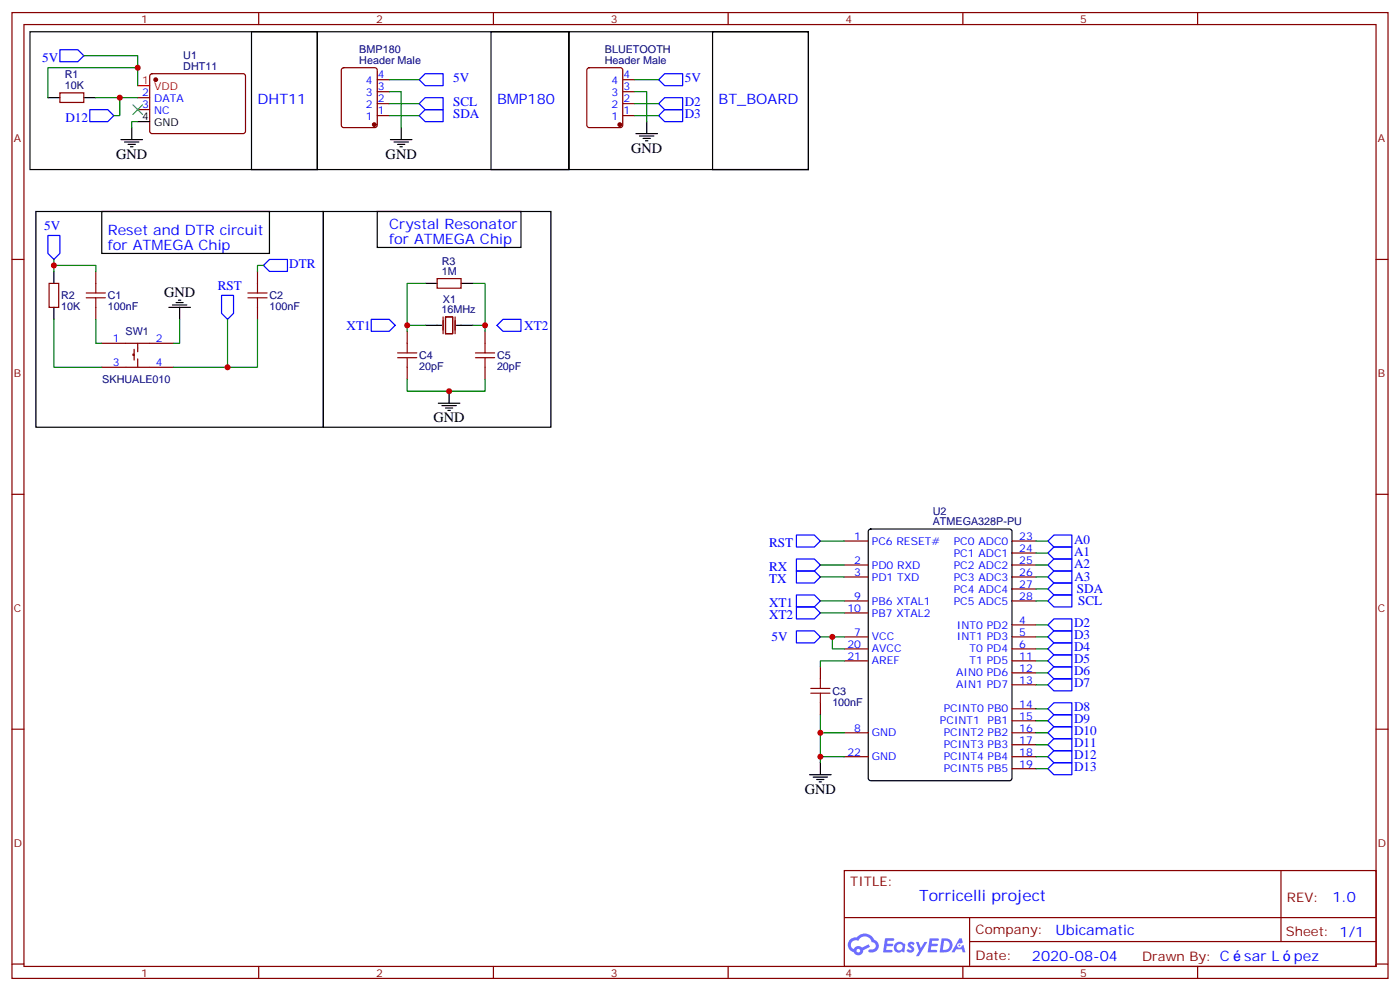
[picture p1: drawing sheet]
<svg xmlns="http://www.w3.org/2000/svg" width="412mm" height="292mm" viewBox="0 0 412 292" stroke-linecap="round" stroke-linejoin="round" font-family="sans-serif">
<g fill="none" stroke="#870000" stroke-width=".35">
<path d="M3.5 3.7h405.4v284.3h-405.4zM7.1 7.2h398.2v277.3h-398.2zM76.2 3.7v3.5M145.3 3.7v3.5M214.5 3.7v3.5M283.6 3.7v3.5M352.8 3.7v3.5M3.5 76.4h3.6M405.3 76.4h3.6M3.5 145.5h3.6M405.3 145.5h3.6M3.5 214.7h3.6"/>
<path d="M405.3 214.7h3.6M248.7 256.3h156.6v28.2h-156.6zM377.3 256.3v20.9M248.7 270.1h156.5M285.6 277.2h119.6M285.6 270.1v14.2M3.5 283.8h3.6M76.2 284.5v3.5M145.3 284.5v3.5M214.5 284.5v3.5M283.6 284.5v3.5M352.8 284.5v3.5"/>
<path d="M405.3 283.8h3.6"/>
</g>
<g fill="#5487ff">
<path d="M267.7 277.5a1.22 1.22 0 0 1 1.7 .2l-.4 .6a.47 .47 0 0 0-.3-.4 .47 .47 0 0 0-.5 .2l.1 .2a1.14 1.14 0 0 1 .8 1.8 1.14 1.14 0 0 1-1.9 0l-.2-.2 .5-.6 .7 .5a.29 .29 0 0 0 .3-.3 .29 .29 0 0 0-.2-.3 1.04 1.04 0 0 1-.6-1.7z"/>
<path d="M260.7 276.2h2.4l.3 .2-.2 .5-1.8 .1-.1 .8h1.5l.3 .4-.3 .4h-1.6l-.2 1.1h1.7l.2 .3-.2 .3-2.6 .1z"/>
<path d="M273.8 276.2h2.4l.3 .2-.1 .5-1.8 .1-.2 .8h1.6l.3 .4-.4 .4-1.6-.1-.1 1.1 1.7 .1 .2 .3-.2 .3-2.6 .1z"/>
<path d="M282.6 276.2h.7l.3 1.3-.6 .3a.69 .69 0 0 0-1 .3 .69 .69 0 0 0 .4 .9 .69 .69 0 0 0 .9-.6l.5-.2 .6 2.2h-.8l-.2-.9h-1.8l-.5 .9h-.8z"/>
<path d="M269.8 277.3h.8l.6 1.8 1.1-1.8h.9l-2.6 4.2h-.8l.9-1.5z"/>
<path d="M277.4 276.2l-.6 4.2h1.3a2.11 2.11 0 0 0 2.5-2.1 2.11 2.11 0 0 0-2.5-2.1zM278.1 277a1.39 1.39 0 0 1 1.7 1.4 1.39 1.39 0 0 1-1.8 1.2h-.3z"/>
<path d="M263.7 277.8a1.54 1.54 0 0 0-.1 2.2 1.54 1.54 0 0 0 2.2 .1l.6 .3 .3-2.3-.2-.3h-.4a1.49 1.49 0 0 0-2.4 0zM264 278.8a.94 .94 0 0 1 1.8 0 .94 .94 0 0 1-1.8 0z"/>
<path d="M250.4 276.6a2.18 2.18 0 0 0 1.1 3.7 1.44 1.44 0 0 0 1.6 .9 1.44 1.44 0 0 0 1.2-1.4l2-1.1-.5-.7-1.9 1a1.47 1.47 0 0 0-2.4 .4 1.39 1.39 0 0 1-.7-1.9 1.39 1.39 0 0 1 2-.5 2.12 2.12 0 0 1 2.2-1.3 2.12 2.12 0 0 1 1.9 1.7 1.14 1.14 0 0 1 1.1 1.4 1.14 1.14 0 0 1-1.7 .7 .43 .43 0 0 0-.5 .4 .43 .43 0 0 0 .4 .5 1.98 1.98 0 0 0 2.5-1.2 1.98 1.98 0 0 0-1.2-2.6 3.1 3.1 0 0 0-5.3-.6l-.9 .1zM252.3 279.9a.55 .55 0 0 1 1.1 0 .55 .55 0 0 1-1.1 0z"/>
<circle cx="282.6" cy="278.3" r=".26"/>
</g>
<g fill="none" stroke="#870000" stroke-width=".35">
<path d="M17.6 27.3h7.1v2.9h-7.1zM40.6 28.8h3.5M40.6 32.3h3.5M44.3 21.9l.5-.2 27.1 .1 .4 .6v16.5l-.7 .4h-27.1l-.4-.7v-16.2zM100.8 20.1l.4-.2h9.2l.7 .5v16.5l-.4 .6-9.5 .1-.6-.5-.1-16.5zM111.1 34h3.6M111.1 30.5h3.6M111.1 27h3.6M111.1 23.5h3.6M173.1 20.1l.5-.2h9.1l.7 .5v16.5l-.4 .6-9.4 .1-.7-.5v-16.5zM183.4 34h3.6M183.4 30.5h3.6"/>
<path d="M183.4 27h3.6M183.4 23.5h3.6M28.2 79.9v3.5M75.8 79.9v3.5M14.5 83.4h2.8v7.1h-2.8zM28.2 90.5v3.5M75.8 90.5v3.5M119.9 97.5v3.6M128.8 82h7v2.8h-7zM130.5 93.3v4.9M131.2 93.3h2.1v4.9h-2.1zM134.1 93.3v4.9"/>
<path d="M142.9 97.5v3.6M30 101.1h21.2M30 108.1h21.2M39.5 104.2h-.3v.4h.3M39.5 102.8v3.2M40.6 101.1v2.4M40.6 105.7v2.4M119.9 108.1v3.6M142.9 108.1v3.6M248.7 159.3h7.1M298.1 159.3h7.1M248.7 166.3h7.1"/>
<path d="M248.7 169.9h7.1M248.7 176.9h7.1M298.1 166.3h7.1M298.1 169.9h7.1M298.1 176.9h7.1M298.1 162.8h7.1M298.1 173.4h7.1M241.7 196.3v3.5M248.7 187.5h7.1M248.7 191h7.1M248.7 180.4h7.1M248.7 194.6h7.1"/>
<path d="M298.1 184h7.1M298.1 187.5h7.1M298.1 191h7.1M298.1 194.6h7.1M298.1 198.1h7.1M241.7 206.9v3.5M248.7 215.7h7.1M298.1 215.7h7.1M298.1 201.6h7.1M298.1 208.7h7.1M298.1 212.2h7.1M298.1 219.3h7.1"/>
<path d="M248.7 222.8h7.1M298.1 222.8h7.1M298.1 226.3h7.1"/>
</g>
<g fill="#870000" stroke="#870000" stroke-width=".35">
<circle cx="45.9" cy="23.5" r=".53"/>
<circle cx="110.2" cy="36.7" r=".53"/>
<circle cx="182.6" cy="36.7" r=".53"/>
</g>
<path d="M40.6 25.2h3.5" fill="none" stroke="#f00" stroke-width=".35"/>
<g fill="none" stroke="#000" stroke-width=".35">
<path d="M8.8 9.3h84.7v40.6h-84.7zM74.1 9.3h19.4v40.6h-19.4zM93.5 9.3h74.1v40.6h-74.1zM144.6 9.3h23v40.6h-23zM14.1 28.8h3.5M24.7 28.8h3.5M38.8 37.6v3.5M40.6 35.8h3.5M118.2 37.6v3.5M187.3 39.3h6.4M190.5 35.8v3.5M35.6 41.1h6.4"/>
<path d="M36.7 41.8h4.2M37.7 42.5h2.2M38.5 43.2h.7M115 41.1h6.4M116.1 41.8h4.2M117.1 42.5h2.1M117.8 43.2h.7M188.4 40h4.2M189.4 40.7h2.2M190.1 41.5h.8M10.6 62.3h84.6v63.5h-84.6zM15.9 79.9v3.5"/>
<path d="M30 62.3h49.4v12.3h-49.4zM95.2 62.3h67.1v63.5h-67.1zM111.1 62.3h42.4v10.5h-42.4zM15.9 90.5v3.5M49.7 90.5h6.4M50.8 89.8h4.2M51.9 89.1h2.1M52.6 88.4h.7M52.9 90.5v3.5M125.2 95.8h5M125.2 83.4h3.6M134.4 95.8h4.9"/>
<path d="M135.8 83.4h3.5M129.1 118.7h6.4M130.2 119.4h4.2M132.3 115.2v3.5M131.2 120.1h2.1M131.9 120.8h.7M256 156l.5-.2h40.9l.6 .4 .1 72.9-.5 .7h-41.1l-.7-.4v-72.9zM238.5 228.1h6.3M239.5 228.8h4.3M240.6 229.5h2.1M241.3 230.2h.7M241.7 224.5v3.6"/>
</g>
<path d="M39.2 30.9l2.8 2.8M42 30.9l-2.8 2.8" fill="none" stroke="#3c3" stroke-width=".35"/>
<g fill="none" stroke="#008700" stroke-width=".35">
<path d="M24.7 16.4h15.9v8.8M40.6 19.9h-26.5v8.9M28.2 28.8h12.4M35.3 28.8v5.2h-1.8M40.6 35.8h-1.8v1.8M114.7 27h3.5v10.6M114.7 23.5h8.8M114.7 30.5h8.8M114.7 34h8.8M187 27h3.5v8.8M187 23.5h7M187 30.5h7"/>
<path d="M187 34h7M15.9 78.1h12.3v1.8M15.9 76.4v3.5M77.6 78.1h-1.8v1.8M15.9 94v14.1h14.1M28.2 94v7.1h1.8M52.9 94v7.1h-1.7M67 94v14.1h-15.8M75.8 94v14.1h-8.8M119.9 95.8h5.3M125.2 83.4h-5.3v14.1M139.3 83.4h3.6v14.1"/>
<path d="M139.3 95.8h3.6M119.9 111.7v3.5h23v-3.5M241.7 159.3h7M305.2 159.3h3.5M241.7 166.3h7M241.7 169.9h7M241.7 176.9h7M305.2 166.3h3.5M305.2 169.9h3.5M305.2 176.9h3.5M305.2 173.4h3.5M305.2 162.8h3.5"/>
<path d="M241.7 187.5h7M241.7 180.4h7M245.2 187.5v3.5h3.5M248.7 194.6h-7v1.7M305.2 187.5h3.5M305.2 184h3.5M305.2 191h3.5M305.2 194.6h3.5M305.2 198.1h3.5M241.7 210.4v12.4h7M241.7 215.7h7M305.2 215.7h3.5"/>
<path d="M305.2 201.6h3.5M305.2 208.7h3.5M305.2 212.2h3.5M305.2 219.3h3.5M241.7 222.8v1.7M305.2 222.8h3.5M305.2 226.3h3.5"/>
</g>
<g fill="none" stroke="#00f" stroke-width=".35">
<path d="M17.6 14.6h5.3l1.8 1.8-1.8 1.8h-5.3zM26.5 32.3h5.2l1.8 1.7-1.8 1.8h-5.2zM123.5 34l1.7-1.7h5.3v3.5h-5.3zM125.2 21.7h5.3v3.5h-5.3l-1.7-1.7zM125.2 28.8h5.3v3.5h-5.3l-1.7-1.8zM194 34l1.8-1.7h5.3v3.5h-5.3zM195.8 21.7h5.3v3.5h-5.3l-1.8-1.7zM195.8 28.8h5.3v3.5h-5.3l-1.8-1.8zM14.1 69.3h3.5v5.3l-1.7 1.8-1.8-1.8zM77.6 78.1l1.8-1.7h5.3v3.5h-5.3zM65.3 87h3.5v5.3l-1.8 1.7-1.7-1.7zM109.4 94h5.3l1.7 1.8-1.7 1.7h-5.3z"/>
<path d="M146.4 95.8l1.8-1.8h5.3v3.5h-5.3zM234.6 157.5h5.3l1.8 1.8-1.8 1.7h-5.3zM310.4 157.5h5.3v3.5h-5.3l-1.7-1.7zM234.6 175.2h5.3l1.8 1.7-1.8 1.8h-5.3zM234.6 178.7h5.3l1.8 1.7-1.8 1.8h-5.3zM234.6 164.6h5.3l1.8 1.7-1.8 1.8h-5.3zM234.6 168.1h5.3l1.8 1.8-1.8 1.7h-5.3zM308.7 162.8l1.7-1.8h5.3v3.6h-5.3zM310.4 175.2h5.3v3.5h-5.3l-1.7-1.8zM310.4 171.6h5.3v3.6h-5.3l-1.7-1.8zM310.4 164.6h5.3v3.5h-5.3l-1.7-1.8zM310.4 168.1h5.3v3.5h-5.3l-1.7-1.7z"/>
<path d="M234.6 185.7h5.3l1.8 1.8-1.8 1.8h-5.3zM308.7 187.5l1.7-1.8h5.3v3.6h-5.3zM308.7 191l1.7-1.7h5.3v3.5h-5.3zM308.7 194.6l1.7-1.8h5.3v3.5h-5.3zM310.4 182.2h5.3v3.5h-5.3l-1.7-1.7zM310.4 196.3h5.3v3.5h-5.3l-1.7-1.7zM310.4 199.8h5.3v3.6h-5.3l-1.7-1.8zM308.7 208.7l1.7-1.8h5.3v3.5h-5.3zM308.7 212.2l1.7-1.8h5.3v3.6h-5.3zM308.7 219.3l1.7-1.8h5.3v3.5h-5.3zM310.4 214h5.3v3.5h-5.3l-1.7-1.8zM308.7 222.8l1.7-1.8h5.3v3.5h-5.3z"/>
<path d="M308.7 226.3l1.7-1.8h5.3v3.6h-5.3z"/>
</g>
<g fill="none" stroke="#a10000" stroke-width=".35">
<path d="M25.4 87.7h5.6M25.4 86.3h5.6M28.2 83.4v2.9M28.2 87.7v2.8M73 87.7h5.7M73 86.3h5.7M75.8 83.4v2.9M75.8 87.7v2.8M117.1 103.9h5.7M117.1 105.3h5.7M119.9 101.1v2.8M119.9 105.3v2.8"/>
<path d="M140.1 103.9h5.6M140.1 105.3h5.6M142.9 101.1v2.8M142.9 105.3v2.8M241.7 199.8v2.9M238.8 204.1h5.7M238.8 202.7h5.7M241.7 204.1v2.8"/>
</g>
<g fill="#c00">
<circle cx="35.3" cy="28.8" r=".88"/>
<circle cx="40.6" cy="19.9" r=".88"/>
<circle cx="15.9" cy="78.1" r=".88"/>
<circle cx="67" cy="108.1" r=".88"/>
<circle cx="241.7" cy="215.7" r=".88"/>
<circle cx="241.7" cy="222.8" r=".88"/>
<circle cx="245.2" cy="187.5" r=".88"/>
<circle cx="142.9" cy="95.8" r=".88"/>
<circle cx="119.9" cy="95.8" r=".88"/>
<circle cx="132.3" cy="115.2" r=".88"/>
</g>
<path d="M167.6 9.3h70.5v40.6h-70.5zM209.9 9.3h28.2v40.6h-28.2z" fill="none" stroke="#000" stroke-width=".35"/>
<text font-size="4.6" fill="#00f" x="270.8" y="265.3">Torricelli project</text>
<g font-size="4.2" fill="#00f">
<text x="75.8" y="30.5">DHT11</text>
<text x="146.4" y="30.5">BMP180</text>
<text x="211.7" y="30.5">BT_BOARD</text>
<text x="31.7" y="69.3">Reset and DTR circuit</text>
<text x="114.7" y="67.6">Crystal Resonator</text>
<text x="114.7" y="71.8">for ATMEGA Chip</text>
<text x="31.7" y="73.6">for ATMEGA Chip</text>
<text x="392.5" y="265.6">1.0</text>
<text x="310.9" y="275.1">Ubicamatic</text>
<text x="304" y="282.9">2020-08-04</text>
<text x="366.5" y="282.8">sar L</text>
<text x="381.2" y="282.8">pez</text>
</g>
<g font-size="4.2">
<text x="34.2" y="46.7">GND</text>
<text x="113.6" y="46.7">GND</text>
<text x="185.9" y="45">GND</text>
<text x="48.3" y="87.3">GND</text>
<text x="127.7" y="124.4">GND</text>
<text x="237.1" y="233.7">GND</text>
</g>
<g font-size="3.9" fill="#00f">
<text x="12.4" y="18.2">5V</text>
<text x="133.5" y="24.1">5V</text>
<text x="201.7" y="24.2">5V</text>
<text x="19.3" y="35.8">D12</text>
<text x="133.5" y="31.2">SCL</text>
<text x="133.5" y="34.7">SDA</text>
<text x="201.7" y="31.3">D2</text>
<text x="201.7" y="34.8">D3</text>
<text x="13" y="67.7">5V</text>
<text x="85.2" y="78.9">DTR</text>
<text x="64.2" y="85.3">RST</text>
<text x="102.1" y="97">XT1</text>
<text x="154.4" y="97">XT2</text>
<text x="226.5" y="161.1">RST</text>
<text x="316.4" y="160">A0</text>
<text x="316.4" y="163.6">A1</text>
<text x="316.4" y="167.1">A2</text>
<text x="226.5" y="168.1">RX</text>
<text x="226.5" y="171.7">TX</text>
<text x="316.5" y="171.1">A3</text>
<text x="226.5" y="178.7">XT1</text>
<text x="317.2" y="174.6">SDA</text>
<text x="317.6" y="178.2">SCL</text>
<text x="226.5" y="182.3">XT2</text>
<text x="316.4" y="184.7">D2</text>
<text x="227.3" y="188.8">5V</text>
<text x="316.4" y="188.3">D3</text>
<text x="316.4" y="191.8">D4</text>
<text x="316.4" y="195.3">D5</text>
<text x="316.4" y="198.8">D6</text>
<text x="316.4" y="202.4">D7</text>
<text x="316.4" y="209.4">D8</text>
<text x="316.4" y="212.9">D9</text>
<text x="316.4" y="216.5">D10</text>
<text x="316.4" y="220">D11</text>
<text x="316.4" y="223.5">D12</text>
<text x="316.4" y="227.1">D13</text>
</g>
<g font-size="3.9" fill="#800">
<text x="250.5" y="260.9">TITLE:</text>
<text x="379.1" y="265.6">REV:</text>
<text x="287.4" y="275.1">Company:</text>
<text x="378.7" y="275.7">Sheet: 1/1</text>
<text x="287.4" y="282.8">Date:</text>
<text x="336.4" y="282.8">Drawn By: C</text>
</g>
<g font-size="3.2" fill="#800">
<text x="41.6" y="6.7">1</text>
<text x="110.8" y="6.7">2</text>
<text x="179.9" y="6.7">3</text>
<text x="249.1" y="6.7">4</text>
<text x="318.2" y="6.7">5</text>
<text x="4.1" y="41.8">A</text>
<text x="405.9" y="41.8">A</text>
<text x="4.1" y="110.9">B</text>
<text x="405.9" y="110.9">B</text>
<text x="4.1" y="180.1">C</text>
<text x="405.9" y="180.1">C</text>
<text x="4.1" y="249.2">D</text>
<text x="405.9" y="249.2">D</text>
<text x="41.6" y="287.5">1</text>
<text x="110.8" y="287.5">2</text>
<text x="179.9" y="287.5">3</text>
<text x="249.1" y="287.5">4</text>
<text x="318.2" y="287.5">5</text>
</g>
<g font-size="3.2" fill="#000080">
<text x="54" y="17.5">U1</text>
<text x="105.8" y="15.7">BMP180</text>
<text x="178.2" y="15.7">BLUETOOTH</text>
<text x="19.1" y="23.1">R1</text>
<text x="54" y="20.6">DHT11</text>
<text x="105.8" y="18.9">Header Male</text>
<text x="178.2" y="18.9">Header Male</text>
<text x="19.1" y="26.3">10K</text>
<text x="130.2" y="81">1M</text>
<text x="130.2" y="78">R3</text>
<text x="18" y="88.1">R2</text>
<text x="31.8" y="88.1">C1</text>
<text x="79.4" y="88.1">C2</text>
<text x="130.5" y="89.3">X1</text>
<text x="18" y="91.3">10K</text>
<text x="31.7" y="91.3">100nF</text>
<text x="79.4" y="91.3">100nF</text>
<text x="130" y="92.3">16MHz</text>
<text x="37" y="98.7">SW1</text>
<text x="123.5" y="105.8">C4</text>
<text x="146.4" y="105.8">C5</text>
<text x="30.1" y="112.8">SKHUALE010</text>
<text x="123.5" y="108.9">20pF</text>
<text x="146.4" y="108.9">20pF</text>
<text x="274.8" y="154.6">ATMEGA328P-PU</text>
<text x="274.8" y="151.5">U2</text>
<text x="245.2" y="207.7">100nF</text>
<text x="245.2" y="204.5">C3</text>
</g>
<g font-size="3.2" fill="#00f">
<text x="111.3" y="23.1">4</text>
<text x="183.6" y="23.1">4</text>
<text x="41.9" y="28.4">2</text>
<text x="107.8" y="28.4">3</text>
<text x="107.8" y="24.9">4</text>
<text x="111.3" y="26.6">3</text>
<text x="180.1" y="28.4">3</text>
<text x="180.1" y="24.9">4</text>
<text x="183.6" y="26.6">3</text>
<text x="41.9" y="31.9">3</text>
<text x="45.4" y="30.2">DATA</text>
<text x="45.4" y="33.7">NC</text>
<text x="107.8" y="35.5">1</text>
<text x="107.8" y="31.9">2</text>
<text x="111.3" y="33.7">1</text>
<text x="111.3" y="30.2">2</text>
<text x="180.1" y="35.5">1</text>
<text x="180.1" y="31.9">2</text>
<text x="183.6" y="33.7">1</text>
<text x="183.6" y="30.2">2</text>
<text x="33.3" y="100.7">1</text>
<text x="45.9" y="100.7">2</text>
<text x="33.3" y="107.8">3</text>
<text x="45.9" y="107.8">4</text>
<text x="251.6" y="158.9">1</text>
<text x="256.8" y="160.3">PC6 RESET#</text>
<text x="280.9" y="160.3">PC0 ADC0</text>
<text x="300.2" y="158.9">23</text>
<text x="251.6" y="166">2</text>
<text x="256.8" y="167.4">PD0 RXD</text>
<text x="280.9" y="163.9">PC1 ADC1</text>
<text x="280.9" y="167.4">PC2 ADC2</text>
<text x="300.2" y="162.5">24</text>
<text x="300.2" y="166">25</text>
<text x="251.6" y="169.5">3</text>
<text x="256.8" y="170.9">PD1 TXD</text>
<text x="280.9" y="170.9">PC3 ADC3</text>
<text x="300.2" y="169.5">26</text>
<text x="300.2" y="173">27</text>
<text x="251.6" y="176.6">9</text>
<text x="256.8" y="178">PB6 XTAL1</text>
<text x="280.9" y="174.4">PC4 ADC4</text>
<text x="280.9" y="178">PC5 ADC5</text>
<text x="300.2" y="176.6">28</text>
<text x="249.6" y="180.1">10</text>
<text x="256.8" y="181.5">PB7 XTAL2</text>
<text x="281.9" y="185">INT0 PD2</text>
<text x="300.2" y="183.6">4</text>
<text x="249.6" y="190.7">20</text>
<text x="251.6" y="187.1">7</text>
<text x="256.8" y="188.6">VCC</text>
<text x="281.9" y="188.6">INT1 PD3</text>
<text x="300.2" y="187.1">5</text>
<text x="300.2" y="190.7">6</text>
<text x="249.6" y="194.2">21</text>
<text x="256.8" y="192.1">AVCC</text>
<text x="256.8" y="195.6">AREF</text>
<text x="285.6" y="192.1">T0 PD4</text>
<text x="285.6" y="195.6">T1 PD5</text>
<text x="300.2" y="194.2">11</text>
<text x="300.2" y="197.7">12</text>
<text x="281.7" y="199.1">AIN0 PD6</text>
<text x="281.7" y="202.7">AIN1 PD7</text>
<text x="300.2" y="201.3">13</text>
<text x="278" y="209.7">PCINT0 PB0</text>
<text x="300.2" y="208.3">14</text>
<text x="251.6" y="215.4">8</text>
<text x="276.9" y="213.3">PCINT1</text>
<text x="290.9" y="213.3">PB1</text>
<text x="300.2" y="211.8">15</text>
<text x="300.2" y="215.4">16</text>
<text x="256.8" y="216.8">GND</text>
<text x="278" y="216.8">PCINT2 PB2</text>
<text x="278" y="220.3">PCINT3 PB3</text>
<text x="300.2" y="218.9">17</text>
<text x="249.6" y="222.4">22</text>
<text x="256.8" y="223.8">GND</text>
<text x="278" y="223.8">PCINT4 PB4</text>
<text x="278" y="227.4">PCINT5 PB5</text>
<text x="300.2" y="222.4">18</text>
<text x="300.2" y="226">19</text>
</g>
<g font-size="3.2" fill="#f00">
<text x="41.9" y="24.9">1</text>
<text x="45.4" y="26.6">VDD</text>
</g>
<g font-size="3.2">
<text x="41.9" y="35.5">4</text>
<text x="45.4" y="37.2">GND</text>
</g>
</svg>
